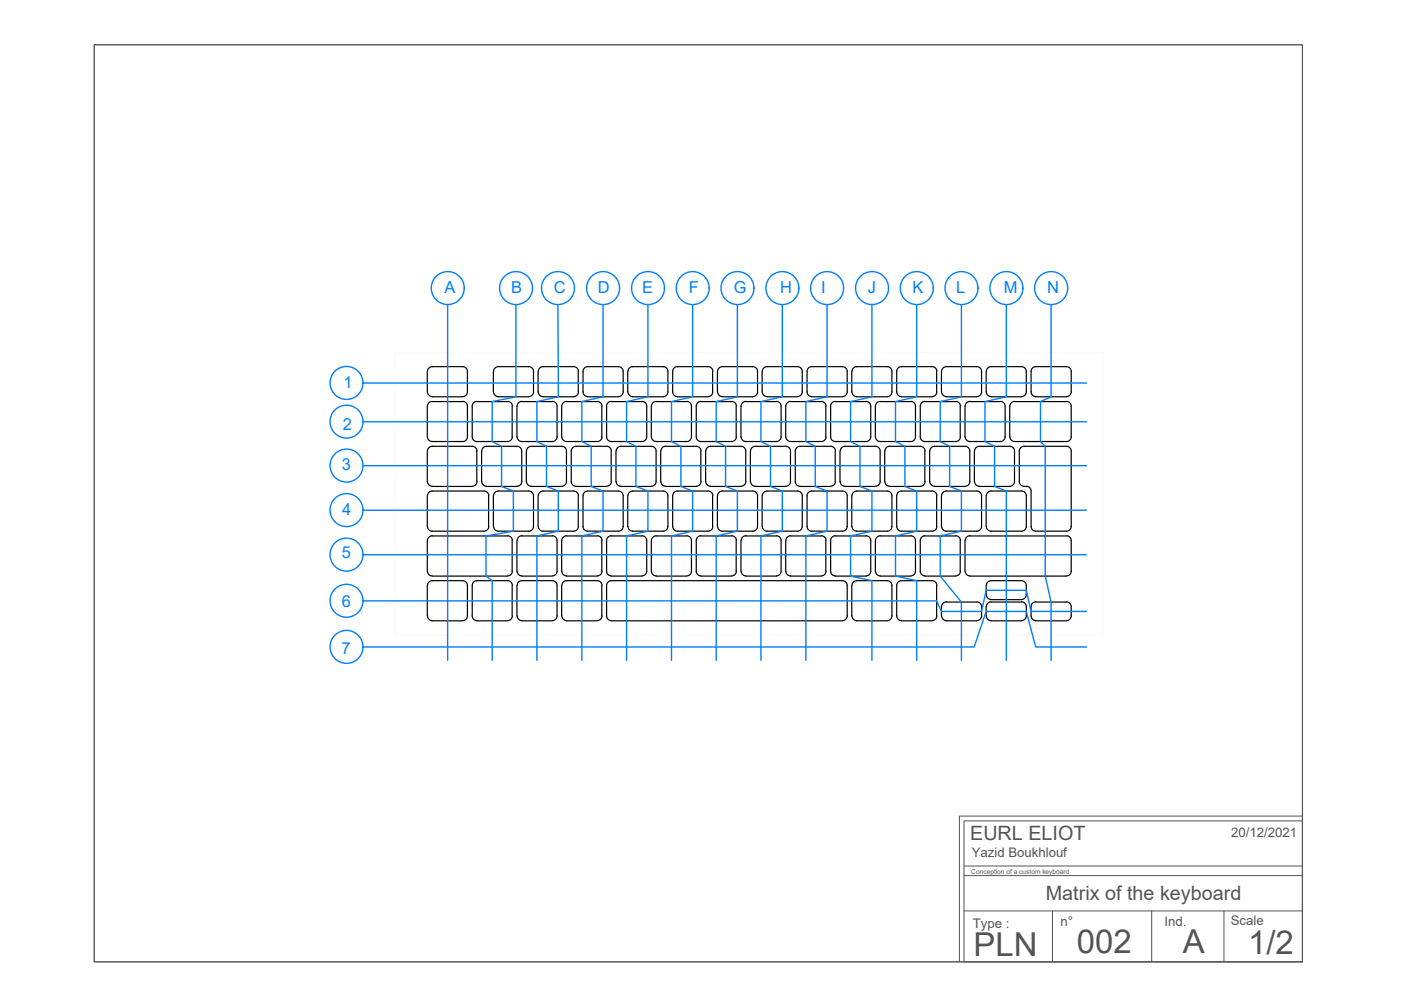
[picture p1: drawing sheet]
<svg xmlns="http://www.w3.org/2000/svg" width="297mm" height="210mm" viewBox="0 0 297 210" stroke-linecap="round" stroke-linejoin="round" font-family="sans-serif">
<!-- layer: Case -->
<path d="M83.9 74.7h149.9v60h-149.9z" fill="none" stroke="#fafafa" stroke-width=".25"/>
<!-- layer: Clavier -->
<g fill="none" stroke="#000" stroke-width=".25">
<path d="M90.6 78.8v4.3M91.6 77.7h6.5a.99 .99 0 0 1 1 1M91.6 77.7a.99 .99 0 0 0-1 1M99.1 78.8v4.3a.99 .99 0 0 1-1 1M104.6 78.8v4.3a.99 .99 0 0 0 1 1M104.6 78.7a1 1 0 0 1 1-1h6.5a.99 .99 0 0 1 1 1M113.1 78.8v4.3a.99 .99 0 0 1-1 1M114.1 78.8v4.3M114.1 78.7a1 1 0 0 1 1-1h6.5a.99 .99 0 0 1 1 1M122.6 78.8v4.3M123.6 78.8v4.3a.99 .99 0 0 0 1 1M124.6 77.7h6.5"/>
<path d="M124.6 77.7a.99 .99 0 0 0-1 1M131.1 77.7a.99 .99 0 0 1 1 1M132.1 78.8v4.3a.99 .99 0 0 1-1 1M133.1 78.8v4.3M134.1 77.7h6.5M134.1 77.7a.99 .99 0 0 0-1 1M140.6 77.7a.99 .99 0 0 1 1 1M141.6 78.8v4.3a.99 .99 0 0 1-1 1M142.6 78.7a1 1 0 0 1 1-1h6.5a.99 .99 0 0 1 1 1M142.6 78.8v4.3a.99 .99 0 0 0 1 1M151.1 78.8v4.3M152.1 78.8v4.3a.99 .99 0 0 0 1 1"/>
<path d="M152.1 78.7a1 1 0 0 1 1-1h6.5a.99 .99 0 0 1 1 1M160.6 78.8v4.3a.99 .99 0 0 1-1 1M161.6 78.8v4.3a.99 .99 0 0 0 1 1M161.6 78.7a1 1 0 0 1 1-1h6.5a.99 .99 0 0 1 1 1M170.1 78.8v4.3a.99 .99 0 0 1-1 1M171.1 78.7a1 1 0 0 1 1-1h6.5a.99 .99 0 0 1 1 1M171.1 78.8v4.3a.99 .99 0 0 0 1 1M179.6 78.8v4.3a.99 .99 0 0 1-1 1M180.6 78.8v4.3M181.6 77.7h6.5M181.6 77.7a.99 .99 0 0 0-1 1M188.1 77.7a.99 .99 0 0 1 1 1"/>
<path d="M189.1 78.8v4.3a.99 .99 0 0 1-1 1M190.1 78.8v4.3a.99 .99 0 0 0 1 1M191.1 77.7h6.5M191.1 77.7a.99 .99 0 0 0-1 1M197.6 77.7a.99 .99 0 0 1 1 1M198.6 78.8v4.3a.99 .99 0 0 1-1 1M199.6 78.8v4.3M199.6 78.7a1 1 0 0 1 1-1h6.5a.99 .99 0 0 1 1 1M208.1 78.8v4.3a.99 .99 0 0 1-1 1M209.1 78.8v4.3a.99 .99 0 0 0 1 1M209.1 78.7a1 1 0 0 1 1-1h6.5a.99 .99 0 0 1 1 1M217.6 78.8v4.3a.99 .99 0 0 1-1 1"/>
<path d="M218.6 78.7a1 1 0 0 1 1-1h6.5a.99 .99 0 0 1 1 1M218.6 78.8v4.3a.99 .99 0 0 0 1 1M227.1 78.8v4.3a.99 .99 0 0 1-1 1M90.6 86.1v6.5M90.6 95.6v6.5M90.6 92.6a.99 .99 0 0 0 1 1M90.6 83.1a.99 .99 0 0 0 1 1M91.6 94.6h8.5a.99 .99 0 0 1 1 1M91.6 85.1h6.5a.99 .99 0 0 1 1 1M91.6 84.1h6.5M91.6 94.6a.99 .99 0 0 0-1 1M91.6 85.1a.99 .99 0 0 0-1 1"/>
<path d="M99.1 92.6a.99 .99 0 0 1-1 1h-6.5M99.1 86.1v6.5M100.1 92.6a.99 .99 0 0 0 1 1M100.1 86.1v6.5M101.1 85.1h6.5M101.1 93.6h6.5M101.1 95.6v6.5M101.1 85.1a.99 .99 0 0 0-1 1M102.1 95.6v6.5M102.2 95.6a1 1 0 0 1 .9-1h6.5a.99 .99 0 0 1 1 1v6.5M105.6 84.1h6.5M107.6 85.1a.99 .99 0 0 1 1 1"/>
<path d="M108.6 86.1v6.5M108.6 92.6a.99 .99 0 0 1-1 1M109.6 86.1v6.5M109.6 92.6a.99 .99 0 0 0 1 1h6.5M111.6 95.6v6.5M112.6 94.6h6.5a.99 .99 0 0 1 1 1v6.5M112.6 94.6a.99 .99 0 0 0-1 1M114.1 83.1a.99 .99 0 0 0 1 1M115.1 84.1h6.5M117.1 85.1h-6.5a.99 .99 0 0 0-1 1M117.1 85.1a.99 .99 0 0 1 1 1M118.1 92.6a.99 .99 0 0 1-1 1"/>
<path d="M118.1 86.1v6.5M119.1 86.1v6.5M119.1 92.6a1 1 0 0 0 1 1h6.5a.99 .99 0 0 0 1-1M119.1 86.1a.92 .92 0 0 1 1-1h6.5a.99 .99 0 0 1 1 1M122.1 94.6h6.5M122.1 94.6a.99 .99 0 0 0-1 1v6.5M122.6 83.1a.99 .99 0 0 1-1 1M124.6 84.1h6.5M127.6 86.1v6.5M128.6 92.6a1 1 0 0 0 1 1h6.5a.99 .99 0 0 0 1-1M128.6 86.1a.92 .92 0 0 1 1-1h6.5a.99 .99 0 0 1 1 1M128.6 86.1v6.5"/>
<path d="M128.6 94.6a.99 .99 0 0 1 1 1M129.6 95.6v6.5M130.6 95.6v6.5M133.1 83.1a.99 .99 0 0 0 1 1M134.1 84.1h6.5M137.1 86.1v6.5M138.1 94.6h-6.5a.99 .99 0 0 0-1 1M138.1 86.1v6.5M138.1 94.6a.99 .99 0 0 1 1 1v6.5M138.1 92.6a.99 .99 0 0 0 1 1M139.1 85.1h6.5a.99 .99 0 0 1 1 1M139.1 85.1a.99 .99 0 0 0-1 1"/>
<path d="M140.1 95.6v6.5M140.1 95.6a1 1 0 0 1 1-1h6.5a.99 .99 0 0 1 1 1M143.6 84.1h6.5M146.6 92.6a.99 .99 0 0 1-1 1h-6.5M146.6 86.1v6.5M147.6 92.6a.99 .99 0 0 0 1 1M147.6 86.1v6.5M148.6 95.6v6.5M148.6 85.1h6.5M148.6 93.6h6.5M148.6 85.1a.99 .99 0 0 0-1 1M149.6 95.6v6.5"/>
<path d="M149.6 95.6a1 1 0 0 1 1-1h6.5a.99 .99 0 0 1 1 1v6.5M151.1 83.1a.99 .99 0 0 1-1 1M153.1 84.1h6.5M155.1 85.1a.99 .99 0 0 1 1 1M156.1 86.1v6.5M156.1 92.6a.99 .99 0 0 1-1 1M157.1 86.1v6.5M157.1 92.6a.99 .99 0 0 0 1 1h6.5M159.1 95.6v6.5M159.1 95.6a1 1 0 0 1 1-1h6.5a.99 .99 0 0 1 1 1v6.5M162.6 84.1h6.5M164.6 85.1h-6.5a.99 .99 0 0 0-1 1"/>
<path d="M164.6 85.1a.99 .99 0 0 1 1 1M165.6 92.6a.99 .99 0 0 1-1 1M165.6 86.1v6.5M166.6 86.1v6.5M166.6 92.6a1 1 0 0 0 1 1h6.5a.99 .99 0 0 0 1-1M166.6 86.1a.92 .92 0 0 1 1-1h6.5a.99 .99 0 0 1 1 1M169.6 94.6h6.5M169.6 94.6a.99 .99 0 0 0-1 1v6.5M172.1 84.1h6.5M175.1 86.1v6.5M176.1 92.6a1 1 0 0 0 1 1h6.5a.99 .99 0 0 0 1-1M176.1 86.1a.92 .92 0 0 1 1-1h6.5a.99 .99 0 0 1 1 1"/>
<path d="M176.1 86.1v6.5M176.1 94.6a.99 .99 0 0 1 1 1M177.1 95.6v6.5M178.1 95.6v6.5M179.1 94.6h6.5M179.1 94.6a.99 .99 0 0 0-1 1M180.6 83.1a.99 .99 0 0 0 1 1M181.6 84.1h6.5M184.6 86.1v6.5M185.6 86.1v6.5M185.6 94.6a.99 .99 0 0 1 1 1v6.5M185.6 92.6a1 1 0 0 0 1 1h6.5a.99 .99 0 0 0 1-1"/>
<path d="M185.6 86.1a.92 .92 0 0 1 1-1h6.5a.99 .99 0 0 1 1 1M187.6 95.6v6.5M187.6 95.6a1 1 0 0 1 1-1h6.5a.99 .99 0 0 1 1 1M191.1 84.1h6.5M194.1 86.1v6.5M195.1 92.6a.99 .99 0 0 0 1 1M195.1 86.1v6.5M196.1 95.6v6.5M196.1 85.1h6.5M196.1 93.6h6.5M196.1 85.1a.99 .99 0 0 0-1 1M199.6 83.1a.99 .99 0 0 0 1 1"/>
<path d="M200.6 84.1h6.5M202.6 85.1a.99 .99 0 0 1 1 1M203.6 86.1v6.5M203.6 92.6a.99 .99 0 0 1-1 1M204.6 86.1v6.5M204.6 92.6a.99 .99 0 0 0 1 1M205.6 85.1h6.5M205.6 93.6h6.5M205.6 85.1a.99 .99 0 0 0-1 1M210.1 84.1h6.5M212.1 85.1a.99 .99 0 0 1 1 1M213.1 92.6a.99 .99 0 0 1-1 1"/>
<path d="M213.1 86.1v6.5M214.1 86.1v6.5M214.1 92.6a1 1 0 0 0 1 1h11a.99 .99 0 0 0 1-1M214.1 86.1a.92 .92 0 0 1 1-1h11a.99 .99 0 0 1 1 1M219.6 84.1h6.5M227.1 86.1v6.5M90.6 105.1v6.5M90.6 114.6v6.5M90.6 111.6a.99 .99 0 0 0 1 1M90.6 102.1a.99 .99 0 0 0 1 1M91.6 104.1h11a.99 .99 0 0 1 1 1M91.6 103.1h8.5"/>
<path d="M91.6 113.6h16M91.6 113.6a.99 .99 0 0 0-1 1M91.6 104.1a.99 .99 0 0 0-1 1M101.1 102.1a.99 .99 0 0 1-1 1M102.2 102.1a.99 .99 0 0 0 .9 1M103.1 103.1h6.5M103.6 105.1v6.5M103.6 111.6a.99 .99 0 0 1-1 1h-11M104.9 104.4l.7-.3h6.5a1 1 0 0 1 1 1v6.5a.99 .99 0 0 1-1 1h-6.5a1.07 1.07 0 0 1-1-1v-6.5zM107.6 113.6a.93 .93 0 0 1 1 1v6.5a.99 .99 0 0 1-1 1M109.6 114.6v6.5M110.6 102.1a.99 .99 0 0 1-1 1"/>
<path d="M110.6 113.6h6.5M110.6 113.6a.99 .99 0 0 0-1 1M111.6 102.1a.99 .99 0 0 0 1 1M112.6 103.1h6.5M114.1 105.1v6.5M114.1 111.6a1 1 0 0 0 1 1h6.5a.99 .99 0 0 0 1-1M114.1 105.1a1 1 0 0 1 1-1h6.5a.99 .99 0 0 1 1 1M117.1 113.6a1 1 0 0 1 1 1v6.5a.99 .99 0 0 1-1 1M120.1 102.1a.99 .99 0 0 1-1 1M120.1 113.6h6.5M120.1 113.6a1.07 1.07 0 0 0-1 1v6.5a1.07 1.07 0 0 0 1 1h6.5a.99 .99 0 0 0 1-1M121.1 102.1a.99 .99 0 0 0 1 1"/>
<path d="M122.1 103.1h6.5M122.6 105.1v6.5M124.6 104.1h6.5M124.6 112.6h6.5M124.6 104.1a.99 .99 0 0 0-1 1v6.5a1 1 0 0 0 1 1M126.6 113.6a.99 .99 0 0 1 1 1M127.6 114.6v6.5M129.6 113.6h6.5M129.6 113.6a1 1 0 0 0-1 1v6.5a1.07 1.07 0 0 0 1 1h6.5a.99 .99 0 0 0 1-1v-6.5a1 1 0 0 0-1-1M129.6 102.1a.99 .99 0 0 1-1 1M130.6 102.1a.99 .99 0 0 0 1 1M131.1 104.1a1 1 0 0 1 1 1v6.5a.99 .99 0 0 1-1 1"/>
<path d="M131.6 103.1h6.5M133.1 105.1v6.5M133.1 111.6a.99 .99 0 0 0 1 1M134.1 104.1h6.5M134.1 112.6h6.5M134.1 104.1a.99 .99 0 0 0-1 1M138.1 114.6v6.5M139.1 102.1a.99 .99 0 0 1-1 1M139.1 113.6h6.5M139.1 113.6a.99 .99 0 0 0-1 1M140.1 102.1a.99 .99 0 0 0 1 1M140.6 104.1a1 1 0 0 1 1 1v6.5a.99 .99 0 0 1-1 1"/>
<path d="M141.1 103.1h6.5M145.6 113.6a1 1 0 0 1 1 1v6.5a.99 .99 0 0 1-1 1h-6.5M148.6 113.6h6.5M148.6 113.6a.99 .99 0 0 0-1 1v6.5a1 1 0 0 0 1 1M148.6 102.1a.99 .99 0 0 1-1 1M149.6 102.1a.99 .99 0 0 0 1 1M150.6 103.1h6.5M151.1 105.1v6.5M151.1 105.1a1 1 0 0 0-1-1h-6.5a1 1 0 0 0-1 1v6.5a1 1 0 0 0 1 1h6.5a.99 .99 0 0 0 1-1M152.4 104.4l.7-.3h6.5a1 1 0 0 1 1 1v6.5a.99 .99 0 0 1-1 1h-6.5a1.07 1.07 0 0 1-1-1v-6.5zM155.1 113.6a.93 .93 0 0 1 1 1v6.5a.99 .99 0 0 1-1 1M157.1 114.6v6.5"/>
<path d="M158.1 102.1a.99 .99 0 0 1-1 1M158.1 113.6h6.5M158.1 113.6a.99 .99 0 0 0-1 1M159.1 102.1a.99 .99 0 0 0 1 1M160.1 103.1h6.5M161.9 104.4l.7-.3h6.5a1 1 0 0 1 1 1v6.5a.99 .99 0 0 1-1 1h-6.5a1.07 1.07 0 0 1-1-1v-6.5zM164.6 113.6a1 1 0 0 1 1 1v6.5a.99 .99 0 0 1-1 1M166.6 114.6v6.5M167.6 102.1a.99 .99 0 0 1-1 1M167.6 113.6h6.5M167.6 113.6a.99 .99 0 0 0-1 1M168.6 102.1a.99 .99 0 0 0 1 1"/>
<path d="M169.6 103.1h6.5M171.4 104.4l.7-.3h6.5a1 1 0 0 1 1 1v6.5a.99 .99 0 0 1-1 1h-6.5a1 1 0 0 1-1-1v-6.5zM174.1 113.6a.99 .99 0 0 1 1 1M175.1 114.6v6.5M177.1 113.6h6.5M177.1 113.6a1 1 0 0 0-1 1v6.5a1.07 1.07 0 0 0 1 1h6.5a.99 .99 0 0 0 1-1v-6.5a1 1 0 0 0-1-1M177.1 102.1a.99 .99 0 0 1-1 1M178.1 102.1a.99 .99 0 0 0 1 1M179.1 103.1h6.5M180.6 105.1v6.5M180.6 111.6a.99 .99 0 0 0 1 1M181.6 104.1h6.5"/>
<path d="M181.6 112.6h6.5M181.6 104.1a.99 .99 0 0 0-1 1M185.6 114.6v6.5M186.6 102.1a.99 .99 0 0 1-1 1M186.6 113.6h6.5M186.6 113.6a.99 .99 0 0 0-1 1M187.6 102.1a.99 .99 0 0 0 1 1M188.1 104.1a1 1 0 0 1 1 1v6.5a.99 .99 0 0 1-1 1M188.6 103.1h6.5M191.1 104.1h6.5M191.1 112.6h6.5M191.1 104.1a.99 .99 0 0 0-1 1v6.5a1 1 0 0 0 1 1"/>
<path d="M193.1 113.6a1 1 0 0 1 1 1v6.5a.99 .99 0 0 1-1 1h-6.5a1.07 1.07 0 0 1-1-1M196.1 113.6h6.5M196.1 113.6a.99 .99 0 0 0-1 1v6.5a1 1 0 0 0 1 1M196.1 102.1a.99 .99 0 0 1-1 1M197.1 102.1v-6.5a1 1 0 0 1 1-1h6.5a.99 .99 0 0 1 1 1v6.5M197.1 102.1a.99 .99 0 0 0 1 1M197.6 104.1a.93 .93 0 0 1 1 1v6.5a.99 .99 0 0 1-1 1M198.1 103.1h6.5M199.6 105.1v6.5M199.6 105.1a1 1 0 0 1 1-1h6.5a1 1 0 0 1 1 1v6.5a.99 .99 0 0 1-1 1h-6.5a1 1 0 0 1-1-1M202.6 113.6a.99 .99 0 0 1 1 1M203.6 114.6v6.5"/>
<path d="M204.6 114.6v6.5M205.6 102.1a.99 .99 0 0 1-1 1M205.6 113.6h20.5M205.6 113.6a.99 .99 0 0 0-1 1M206.6 102.1v-6.5a1 1 0 0 1 1-1h6.5a.99 .99 0 0 1 1 1v6.5M206.6 102.1a.99 .99 0 0 0 1 1M207.6 103.1h6.5M209.4 104.4l.7-.3h6.5a1 1 0 0 1 1 1v6.5a.99 .99 0 0 1-1 1h-6.5a1.07 1.07 0 0 1-1-1v-6.5zM215.1 102.1a.99 .99 0 0 1-1 1M216.1 102.1v-6.5a1 1 0 0 1 1-1h9a1 1 0 0 1 1 1v16a1 1 0 0 1-1 1h-6.5a.99 .99 0 0 1-1-1v-7.5a1 1 0 0 0-1-1M216.1 102.1a.99 .99 0 0 0 1 1M217.1 103.1h.5"/>
<path d="M226.1 113.6a1 1 0 0 1 1 1v6.5a.99 .99 0 0 1-1 1h-20.5M90.6 124.1v6.5M90.6 121.1a.99 .99 0 0 0 1 1M90.6 130.6a.99 .99 0 0 0 1 1M91.6 123.1h6.5a1 1 0 0 1 1 1v6.5a.99 .99 0 0 1-1 1h-6.5M91.6 122.1h16M91.6 123.1a.99 .99 0 0 0-1 1M101.1 131.6h6.5M101.1 123.1h6.5M101.1 123.1a.99 .99 0 0 0-1 1v6.5a1 1 0 0 0 1 1M107.6 123.1a.93 .93 0 0 1 1 1v6.5a.99 .99 0 0 1-1 1M109.6 124.1v6.5"/>
<path d="M109.6 121.1a.99 .99 0 0 0 1 1h6.5M109.6 130.6a.99 .99 0 0 0 1 1h6.5M117.1 123.1h-6.5a.99 .99 0 0 0-1 1M117.1 123.1a1 1 0 0 1 1 1v6.5a.99 .99 0 0 1-1 1M127.6 124.1v6.5M127.6 124.1a1 1 0 0 0-1-1h-6.5a1.07 1.07 0 0 0-1 1v6.5a1.07 1.07 0 0 0 1 1h6.5a.99 .99 0 0 0 1-1M128.9 123.4l.7-.3h49a1 1 0 0 1 1 1v6.5a.99 .99 0 0 1-1 1h-49a1 1 0 0 1-1-1v-6.5zM138.1 121.1a.99 .99 0 0 0 1 1M148.6 122.1h6.5M157.1 121.1a.99 .99 0 0 0 1 1h6.5M166.6 121.1a1.07 1.07 0 0 0 1 1h6.5a.99 .99 0 0 0 1-1M180.6 124.1v6.5"/>
<path d="M180.6 130.6a.99 .99 0 0 0 1 1M181.6 131.6h6.5M181.6 123.1h6.5M181.6 123.1a.99 .99 0 0 0-1 1M188.1 123.1a1 1 0 0 1 1 1v6.5a.99 .99 0 0 1-1 1M191.1 131.6h6.5M191.1 123.1h6.5M191.1 123.1a.99 .99 0 0 0-1 1v6.5a1 1 0 0 0 1 1M196.1 122.1h6.5M197.6 123.1a.93 .93 0 0 1 1 1v6.5a.99 .99 0 0 1-1 1M199.6 128.6v2M200.6 127.6h6.5"/>
<path d="M200.6 127.6a.99 .99 0 0 0-1 1M203.6 121.1a.99 .99 0 0 1-1 1M204.6 121.1a.99 .99 0 0 0 1 1M207.1 127.6a.99 .99 0 0 1 1 1M208.1 128.6v2a.99 .99 0 0 1-1 1h-6.5a1.07 1.07 0 0 1-1-1M209.1 128.6v2a1.07 1.07 0 0 0 1 1h6.5a.99 .99 0 0 0 1-1v-2M209.1 126.1v-2a1 1 0 0 1 1-1h6.5a.99 .99 0 0 1 1 1v2M209.1 126.1a.99 .99 0 0 0 1 1M210.1 127.6h6.5M210.1 127.1h6.5M210.1 127.6a.99 .99 0 0 0-1 1M216.6 127.6a.99 .99 0 0 1 1 1"/>
<path d="M217.6 126.1a.99 .99 0 0 1-1 1M218.6 128.6v2a1.07 1.07 0 0 0 1 1h6.5a.99 .99 0 0 0 1-1v-2M219.6 127.6h6.5M219.6 127.6a.99 .99 0 0 0-1 1M226.1 127.6a.99 .99 0 0 1 1 1"/>
</g>
<!-- layer: Matrice -->
<g fill="none" stroke="#007fff" stroke-width=".3">
<path d="M94.9 64.6v75.4M109.4 64.6v19.5l-5 1v8.5l1.9 1v8.5l2.5 1v8.5l-5.8 1v8.5l1.4 1v16.9M118.3 64.6l.1 19.5-4.6 1v8.5l2.1 1v8.5l2.5 1v8.5l-4.6 1v26.4M127.8 64.6v19.5l-4.4 1v8.5l1.9 1v8.5l2.5 1v8.5l-4.4 1v26.4M137.4 64.6v19.5l-4.6 1v8.5l2 1v8.5l2.6 1v8.5l-4.6 1v26.4M146.9 64.6v19.5l-4.5 1v8.5l2 1v8.5l2.5 1v8.5l-4.5 1v26.4M156.3 64.6v19.5l-4.5 1v8.5l2 1v8.5l2.5 1v8.5l-4.5 1v26.4M165.9 64.6v19.5l-4.6 1v8.5l2.1 1v8.5l2.5 1v8.5l-4.6 1v26.4M175.3 64.6v19.5l-4.4 1v8.5l1.9 1v8.5l2.5 1v8.5l-4.4 1v26.4M184.9 64.6v19.5l-4.6 1v8.5l2 1v8.5l2.6 1v8.5l-4.6 1v8.5l4.6 1v16.9M194.4 64.6v19.5l-4.5 1v8.5l2 1v8.5l2.5 1v8.5l-4.5 1v8.5l4.5 1v16.9M203.8 64.6v19.5l-4.5 1v8.5l2 1v8.5l2.5 1v8.5l-4.5 1v8.5l4.5 5.5v12.4"/>
<path d="M213.4 64.6v19.5l-4.6 1v8.5l2.1 1v8.5l2.5 1v35.9M222.8 64.6v19.5l-2.2 1v8.5l1 1v27.5l1.2 5.5v12.4M77 81.2h153.3M77 89.4h153.3M77 98.7h153.3M77 108.2h153.3M77 117.6h153.3M77 127.4h121.6l1 2.2h8.5l1-4.4h8.5l1 4.4h11.7M77 137.2h129.5l2.6-7.6h8.5l2 7.6h10.7"/>
<circle cx="94.9" cy="61.1" r="3.5"/>
<circle cx="109.4" cy="61.1" r="3.5"/>
<circle cx="118.3" cy="61.1" r="3.5"/>
<circle cx="127.9" cy="61.1" r="3.5"/>
<circle cx="137.4" cy="61.1" r="3.5"/>
<circle cx="146.9" cy="61.1" r="3.5"/>
<circle cx="156.4" cy="61.1" r="3.5"/>
<circle cx="165.9" cy="61.1" r="3.5"/>
<circle cx="175.4" cy="61.1" r="3.5"/>
<circle cx="184.9" cy="61.1" r="3.5"/>
<circle cx="194.4" cy="61.1" r="3.5"/>
<circle cx="203.9" cy="61.1" r="3.5"/>
<circle cx="213.4" cy="61.1" r="3.5"/>
<circle cx="222.9" cy="61.1" r="3.5"/>
<circle cx="73.5" cy="98.7" r="3.5"/>
<circle cx="73.5" cy="81.2" r="3.5"/>
<circle cx="73.5" cy="89.4" r="3.5"/>
<circle cx="73.5" cy="117.6" r="3.5"/>
<circle cx="73.5" cy="108.2" r="3.5"/>
<circle cx="73.5" cy="137.2" r="3.5"/>
<circle cx="73.5" cy="127.4" r="3.5"/>
</g>
<!-- layer: Cartouche -->
<path d="M20 9.5h256.1v194.4h-256.1zM204.4 174h71.7v29.9h-71.7zM276.1 173h-72.7v30.9M204.4 185.6h71.7M204.4 183.6h71.7M204.4 193.1h71.7M223.1 193.1v10.8M244.2 193.1v10.8M259.5 193.1v10.8" fill="none" stroke="#545454" stroke-width=".21"/>
<g font-size="7" fill="#545454">
<text x="206.4" y="202.7">PLN</text>
<text x="228.3" y="202.1">002</text>
<text x="250.8" y="202.1">A</text>
<text x="264.6" y="202.2">1/2</text>
</g>
<g font-size="4.2" fill="#545454">
<text x="205.7" y="178.1">EURL ELIOT</text>
<text x="221.7" y="190.9">Matrix of the keyboard</text>
</g>
<g font-size="3.5" fill="#007fff">
<text x="94.2" y="62.2">A</text>
<text x="108.4" y="62.2">B</text>
<text x="117.4" y="62.2">C</text>
<text x="126.7" y="62.2">D</text>
<text x="136.1" y="62.2">E</text>
<text x="146" y="62.2">F</text>
<text x="155.6" y="62.2">G</text>
<text x="165.4" y="62.2">H</text>
<text x="174.1" y="62.2">I</text>
<text x="184" y="62.2">J</text>
<text x="193.5" y="62.2">K</text>
<text x="202.7" y="62.2">L</text>
<text x="212.8" y="62.2">M</text>
<text x="222" y="62.2">N</text>
<text x="72.9" y="82.2">1</text>
<text x="72.7" y="91.2">2</text>
<text x="72.5" y="99.8">3</text>
<text x="72.6" y="109.1">4</text>
<text x="72.5" y="118.3">5</text>
<text x="72.5" y="128.7">6</text>
<text x="72.4" y="138.7">7</text>
</g>
<g font-size="2.8" fill="#545454">
<text x="261" y="177.4">20/12/2021</text>
<text x="206" y="181.8">Yazid Boukhlouf</text>
<text x="206.2" y="196.8">Type :</text>
<text x="224.8" y="196.3">n°</text>
<text x="246.9" y="196.3">Ind.</text>
<text x="260.9" y="196.1">Scale</text>
</g>
<text font-size="1.4" fill="#545454" x="205.9" y="185.3">Conception of a custom keyboard</text>
</svg>
